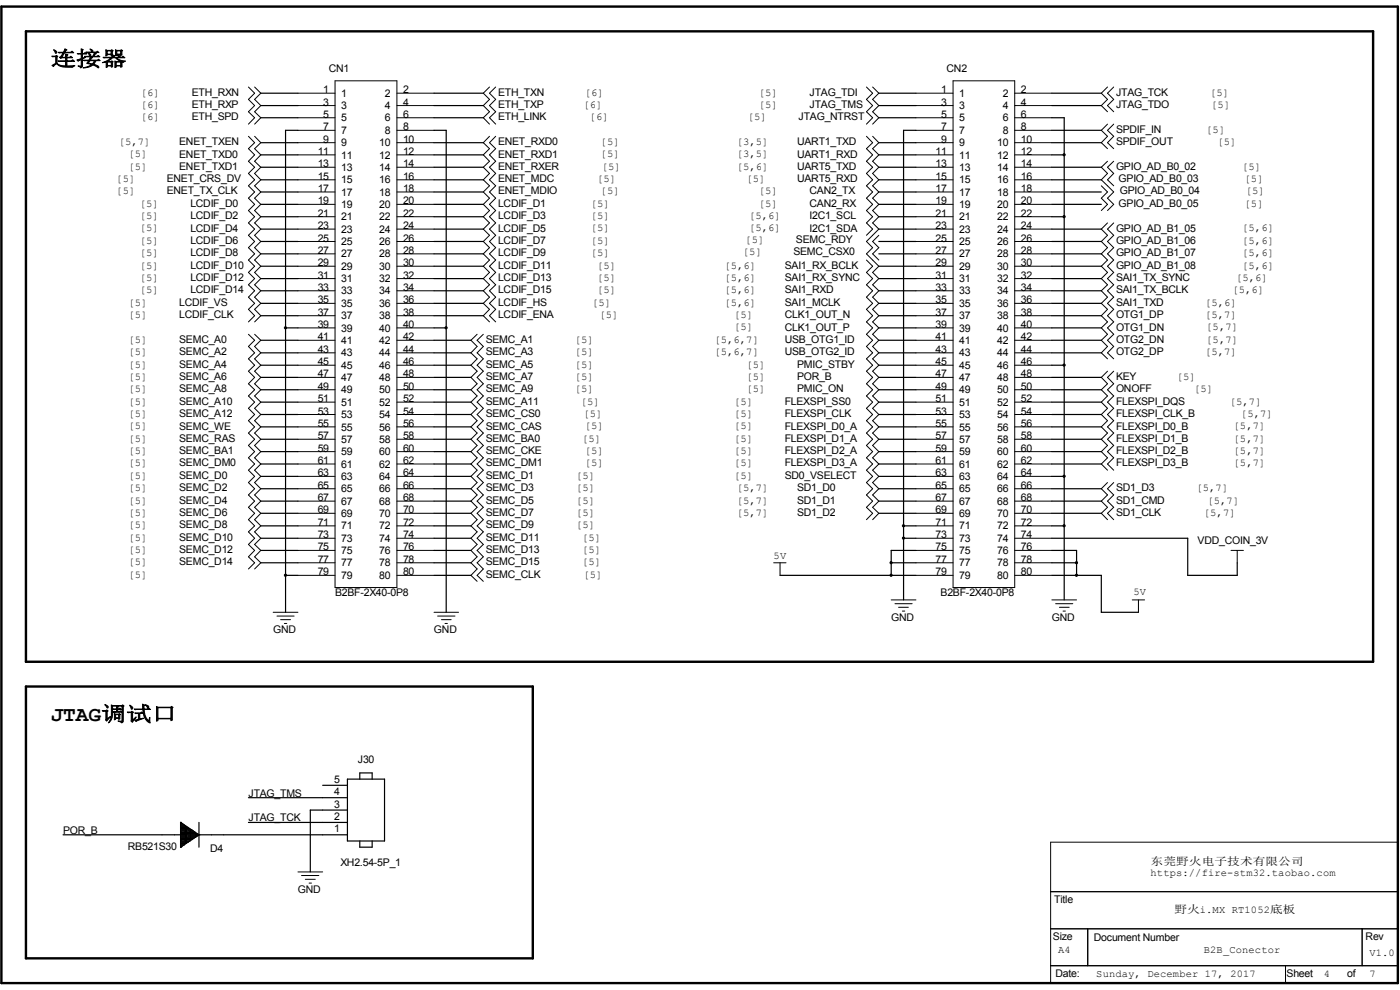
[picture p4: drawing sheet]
<svg xmlns="http://www.w3.org/2000/svg" width="297mm" height="210mm" viewBox="0 0 297 210" stroke-linecap="round" stroke-linejoin="round" font-family="sans-serif">
<path d="M.3 1.4h296.2v207.1h-296.2zM5.5 6.6h285.8v133.8h-285.8zM5.5 145.6h107.5v57.7h-107.5z" fill="none" stroke="#000" stroke-width=".51"/>
<g fill="none" stroke="#000" stroke-width=".21">
<path d="M52.7 18.5l1.3 1.3-1.3 1.3 1.3 1.3-1.3 1.3 1.3 1.3-1.3 1.3M54 18.5l1.3 1.3-1.3 1.3 1.3 1.3-1.3 1.3 1.3 1.3-1.3 1.3M63.2 19.8h7.9M71.1 17.1h13.1v107.5h-13.1zM84.2 19.8h7.9M103.8 18.5l-1.3 1.3 1.3 1.3-1.3 1.3 1.3 1.3-1.3 1.3 1.3 1.3M105.2 18.5l-1.4 1.3 1.4 1.3-1.4 1.3 1.4 1.3-1.4 1.3 1.4 1.3M183.8 18.5l1.3 1.3-1.3 1.3 1.3 1.3-1.3 1.3 1.3 1.3-1.3 1.3M185.1 18.5l1.3 1.3-1.3 1.3 1.3 1.3-1.3 1.3 1.3 1.3-1.3 1.3M194.3 19.8h7.9M202.2 17.1h13.1v107.5h-13.1zM215.3 19.8h7.8"/>
<path d="M234.9 18.5l-1.3 1.3 1.3 1.3-1.3 1.3 1.3 1.3M236.3 18.5l-1.4 1.3 1.4 1.3-1.4 1.3 1.4 1.3M52.7 28.9l1.3 1.4-1.3 1.2 1.3 1.4-1.3 1.3 1.3 1.3-1.3 1.3 1.3 1.3-1.3 1.3 1.3 1.3-1.3 1.3 1.3 1.3-1.3 1.4 1.3 1.3-1.3 1.3 1.3 1.3-1.3 1.3 1.3 1.3-1.3 1.3 1.3 1.3-1.3 1.4 1.3 1.3-1.3 1.3 1.3 1.3-1.3 1.3 1.3 1.3-1.3 1.3 1.3 1.3-1.3 1.3 1.3 1.4-1.3 1.3M54 28.9l1.3 1.4-1.3 1.2 1.3 1.4-1.3 1.3 1.3 1.3-1.3 1.3 1.3 1.3-1.3 1.3 1.3 1.3-1.3 1.3 1.3 1.3-1.3 1.4 1.3 1.3-1.3 1.3 1.3 1.3-1.3 1.3 1.3 1.3-1.3 1.3 1.3 1.3-1.3 1.4 1.3 1.3-1.3 1.3 1.3 1.3-1.3 1.3 1.3 1.3-1.3 1.3 1.3 1.3-1.3 1.3 1.3 1.4-1.3 1.3M63.2 22.4h7.9M63.2 25h7.9M63.2 27.6h7.9M63.2 30.3h7.9M63.2 32.9h7.9M63.2 35.5h7.9M63.2 38.1h7.9M84.2 22.4h7.9"/>
<path d="M84.2 25h7.9M84.2 27.6h7.9M84.2 30.3h7.9M84.2 32.9h7.9M84.2 35.5h7.9M84.2 38.1h7.9M103.8 28.9l-1.3 1.4 1.3 1.2-1.3 1.4 1.3 1.3-1.3 1.3 1.3 1.3-1.3 1.3 1.3 1.3-1.3 1.3 1.3 1.3-1.3 1.3 1.3 1.4-1.3 1.3 1.3 1.3-1.3 1.3 1.3 1.3-1.3 1.3 1.3 1.3-1.3 1.3 1.3 1.4-1.3 1.3 1.3 1.3-1.3 1.3 1.3 1.3-1.3 1.3 1.3 1.3-1.3 1.3 1.3 1.3-1.3 1.4 1.3 1.3M105.2 28.9l-1.4 1.4 1.4 1.2-1.4 1.4 1.4 1.3-1.4 1.3 1.4 1.3-1.4 1.3 1.4 1.3-1.4 1.3 1.4 1.3-1.4 1.3 1.4 1.4-1.4 1.3 1.4 1.3-1.4 1.3 1.4 1.3-1.4 1.3 1.4 1.3-1.4 1.3 1.4 1.4-1.4 1.3 1.4 1.3-1.4 1.3 1.4 1.3-1.4 1.3 1.4 1.3-1.4 1.3 1.4 1.3-1.4 1.4 1.4 1.3M183.8 28.9l1.3 1.4-1.3 1.2 1.3 1.4-1.3 1.3 1.3 1.3-1.3 1.3 1.3 1.3-1.3 1.3 1.3 1.3-1.3 1.3 1.3 1.3-1.3 1.4 1.3 1.3-1.3 1.3 1.3 1.3-1.3 1.3M185.1 28.9l1.3 1.4-1.3 1.2 1.3 1.4-1.3 1.3 1.3 1.3-1.3 1.3 1.3 1.3-1.3 1.3 1.3 1.3-1.3 1.3 1.3 1.3-1.3 1.4 1.3 1.3-1.3 1.3 1.3 1.3-2.6 2.6 1.3 1.3-1.3 1.3 2.6 2.7-1.3 1.3 1.3 1.3-1.3 1.3 1.3 1.3-1.3 1.3 1.3 1.3-1.3 1.3 1.3 1.4-1.3 1.3 1.3 1.3-1.3 1.3 1.3 1.3-1.3 1.3 1.3 1.3-1.3 1.3 1.3 1.4-1.3 1.2 1.3 1.4-1.3 1.3 1.3 1.3-1.3 1.3 1.3 1.3-1.3 1.3 1.3 1.3-1.3 1.3 1.3 1.4-1.3 1.3 1.3 1.3-1.3 1.3 1.3 1.3-1.3 1.3 1.3 1.3-1.3 1.3 1.3 1.3-1.3 1.4 1.3 1.3-1.3 1.3 1.3 1.3-1.3 1.3 1.3 1.3-1.3 1.3M194.3 22.4h7.9M194.3 25h7.9"/>
<path d="M194.3 27.6h7.9M194.3 30.3h7.9M194.3 32.9h7.9M194.3 35.5h7.9M194.3 38.1h7.9M215.3 22.4h7.8M215.3 25h7.8M215.3 27.6h7.8M215.3 30.3h7.8M215.3 32.9h7.8M215.3 35.5h7.8M215.3 38.1h7.8"/>
<path d="M233.6 39.4l1.3 1.3-1.3 1.3 1.3 1.3-1.3 1.4M234.9 34.2l-1.3 1.3 1.3 1.3-1.3 1.3 2.7 2.6-1.4 1.3 1.4 1.3-1.4 1.4M234.9 26.3l-1.3 1.3 1.3 1.3-1.3 1.4 1.3 1.2M236.3 26.3l-1.4 1.3 1.4 1.3-1.4 1.4 1.4 1.2M236.3 34.2l-1.4 1.3 1.4 1.3-1.4 1.3 1.4 1.3M63.2 40.7h7.9M63.2 43.3h7.9M63.2 46h7.9M63.2 48.6h7.9M63.2 51.2h7.9M63.2 53.8h7.9M63.2 56.5h7.9"/>
<path d="M63.2 59.1h7.9M84.2 40.7h7.9M84.2 43.3h7.9M84.2 46h7.9M84.2 48.6h7.9M84.2 51.2h7.9M84.2 53.8h7.9M84.2 56.5h7.9M84.2 59.1h7.9M183.8 55.2l1.3 1.3-1.3 1.3 1.3 1.3-1.3 1.3 1.3 1.3-1.3 1.3 1.3 1.3-1.3 1.3 1.3 1.4-1.3 1.3 1.3 1.3-1.3 1.3 1.3 1.3-1.3 1.3 1.3 1.3-1.3 1.3 1.3 1.4-1.3 1.2 1.3 1.4-1.3 1.3 1.3 1.3-1.3 1.3 1.3 1.3-1.3 1.3 1.3 1.3-1.3 1.3 1.3 1.4-1.3 1.3 1.3 1.3-1.3 1.3 1.3 1.3-1.3 1.3 1.3 1.3-1.3 1.3 1.3 1.3-1.3 1.4 1.3 1.3-1.3 1.3 1.3 1.3-1.3 1.3 1.3 1.3-1.3 1.3M186.4 49.9l-1.3 1.3 1.3 1.3-1.3 1.3 1.3 1.4M194.3 40.7h7.9"/>
<path d="M194.3 43.3h7.9M194.3 46h7.9M194.3 48.6h7.9M194.3 51.2h7.9M194.3 53.8h7.9M194.3 56.5h7.9M194.3 59.1h7.9M215.3 40.7h7.8M215.3 43.3h7.8M215.3 46h7.8M215.3 48.6h7.8M215.3 51.2h7.8"/>
<path d="M215.3 53.8h7.8M215.3 56.5h7.8M215.3 59.1h7.8M234.9 47.3l-1.3 1.3 1.3 1.3-1.3 1.3 1.3 1.3-1.3 1.3 1.3 1.4-1.3 1.3 1.3 1.3-1.3 1.3 1.3 1.3-1.3 1.3 1.3 1.3-1.3 1.3 1.3 1.3-1.3 1.4 1.3 1.3-1.3 1.3 1.3 1.3-1.3 1.3 1.3 1.3-1.3 1.3 1.3 1.3M236.3 47.3l-1.4 1.3 1.4 1.3-1.4 1.3 1.4 1.3-1.4 1.3 1.4 1.4-1.4 1.3 1.4 1.3-1.4 1.3 1.4 1.3-1.4 1.3 1.4 1.3-1.4 1.3 1.4 1.3-1.4 1.4 1.4 1.3-1.4 1.3 1.4 1.3-1.4 1.3 1.4 1.3-1.4 1.3 1.4 1.3M52.7 70.9l1.3 1.3-1.3 1.3 1.3 1.3-1.3 1.3 1.3 1.4-1.3 1.2 1.3 1.4-1.3 1.3 1.3 1.3-1.3 1.3 1.3 1.3-1.3 1.3 1.3 1.3-1.3 1.3 1.3 1.4-1.3 1.3 1.3 1.3-1.3 1.3 1.3 1.3-1.3 1.3 1.3 1.3-1.3 1.3 1.3 1.3-1.3 1.4 1.3 1.3-1.3 1.3 1.3 1.3-1.3 1.3 1.3 1.3-1.3 1.3 1.3 1.3-1.3 1.3 1.3 1.4-1.3 1.3 1.3 1.3-1.3 1.3 1.3 1.3-1.3 1.3M54 70.9l1.3 1.3-1.3 1.3 1.3 1.3-1.3 1.3 1.3 1.4-1.3 1.2 1.3 1.4-1.3 1.3 1.3 1.3-1.3 1.3 1.3 1.3-1.3 1.3 1.3 1.3-1.3 1.3 1.3 1.4-1.3 1.3 1.3 1.3-1.3 1.3 1.3 1.3-1.3 1.3 1.3 1.3-1.3 1.3 1.3 1.3-1.3 1.4 1.3 1.3-1.3 1.3 1.3 1.3-1.3 1.3 1.3 1.3-1.3 1.3 1.3 1.3-1.3 1.3 1.3 1.4-1.3 1.3 1.3 1.3-1.3 1.3 1.3 1.3-1.3 1.3M63.2 61.7h7.9M63.2 64.3h7.9M63.2 67h7.9M63.2 69.6h7.9M63.2 72.2h7.9"/>
<path d="M63.2 74.8h7.9M63.2 77.5h7.9M84.2 61.7h7.9M84.2 64.3h7.9M84.2 67h7.9M84.2 69.6h7.9M84.2 72.2h7.9M84.2 74.8h7.9M84.2 77.5h7.9M101.2 70.9l-1.3 1.3 1.3 1.3-1.3 1.3 1.3 1.3-1.3 1.4 1.3 1.2-1.3 1.4 1.3 1.3-1.3 1.3 1.3 1.3-1.3 1.3 1.3 1.3-1.3 1.3 1.3 1.3-1.3 1.4 1.3 1.3-1.3 1.3 1.3 1.3-1.3 1.3 1.3 1.3-1.3 1.3 1.3 1.3-1.3 1.3 1.3 1.4-1.3 1.3 1.3 1.3-1.3 1.3 1.3 1.3-1.3 1.3 1.3 1.3-1.3 1.3 1.3 1.3-1.3 1.4 1.3 1.3-1.3 1.3 1.3 1.3-1.3 1.3 1.3 1.3-1.3 1.3 1.3 1.3M102.5 70.9l-1.3 1.3 1.3 1.3-1.3 1.3 1.3 1.3-1.3 1.4 1.3 1.2-1.3 1.4 1.3 1.3-1.3 1.3 1.3 1.3-1.3 1.3 1.3 1.3-1.3 1.3 1.3 1.3-1.3 1.4 1.3 1.3-1.3 1.3 1.3 1.3-1.3 1.3 1.3 1.3-1.3 1.3 1.3 1.3-1.3 1.3 1.3 1.4-1.3 1.3 1.3 1.3-1.3 1.3 1.3 1.3-1.3 1.3 1.3 1.3-1.3 1.3 1.3 1.3-1.3 1.4 1.3 1.3-1.3 1.3 1.3 1.3-1.3 1.3 1.3 1.3-1.3 1.3 1.3 1.3M194.3 61.7h7.9"/>
<path d="M194.3 64.3h7.9M194.3 67h7.9M194.3 69.6h7.9M194.3 72.2h7.9M194.3 74.8h7.9M194.3 77.5h7.9M215.3 61.7h7.8M215.3 64.3h7.8M215.3 67h7.8M215.3 69.6h7.8M215.3 72.2h7.8M215.3 74.8h7.8"/>
<path d="M215.3 77.5h7.8M234.9 78.7l-1.3 1.4 1.3 1.3-1.3 1.3 1.3 1.3-1.3 1.3 1.3 1.3-1.3 1.3 1.3 1.3-1.3 1.4 1.3 1.3-1.3 1.3 1.3 1.3-1.3 1.3 1.3 1.3-1.3 1.3 1.3 1.3M236.3 78.7l-1.4 1.4 1.4 1.3-1.4 1.3 1.4 1.3-1.4 1.3 1.4 1.3-1.4 1.3 1.4 1.3-1.4 1.4 1.4 1.3-1.4 1.3 1.4 1.3-1.4 1.3 1.4 1.3-1.4 1.3 1.4 1.3M63.2 80.1h7.9M63.2 82.7h7.9M63.2 85.3h7.9M63.2 87.9h7.9M63.2 90.6h7.9M63.2 93.2h7.9M63.2 95.8h7.9M63.2 98.4h7.9M84.2 80.1h7.9"/>
<path d="M84.2 82.7h7.9M84.2 85.3h7.9M84.2 87.9h7.9M84.2 90.6h7.9M84.2 93.2h7.9M84.2 95.8h7.9M84.2 98.4h7.9M194.3 80.1h7.9M194.3 82.7h7.9M194.3 85.3h7.9M194.3 87.9h7.9M194.3 90.6h7.9"/>
<path d="M194.3 93.2h7.9M194.3 95.8h7.9M194.3 98.4h7.9M215.3 80.1h7.8M215.3 82.7h7.8M215.3 85.3h7.8M215.3 87.9h7.8M215.3 90.6h7.8M215.3 93.2h7.8M215.3 95.8h7.8M215.3 98.4h7.8M63.2 101h7.9"/>
<path d="M63.2 103.7h7.9M63.2 106.3h7.9M63.2 108.9h7.9M63.2 111.5h7.9M63.2 114.2h7.9M63.2 116.8h7.9M63.2 119.4h7.9M84.2 101h7.9M84.2 103.7h7.9M84.2 106.3h7.9M84.2 108.9h7.9M84.2 111.5h7.9"/>
<path d="M84.2 114.2h7.9M84.2 116.8h7.9M84.2 119.4h7.9M164.1 119.4h2.7M165.5 119.4v2.6M194.3 101h7.9M194.3 103.7h7.9M194.3 106.3h7.9M194.3 108.9h7.9M194.3 111.5h7.9M194.3 114.2h7.9M194.3 116.8h7.9"/>
<path d="M194.3 119.4h7.9M215.3 101h7.8M215.3 103.7h7.8M215.3 106.3h7.8M215.3 108.9h7.8M215.3 111.5h7.8M215.3 114.2h7.8M215.3 116.8h7.8M215.3 119.4h7.8M234.9 102.4l-1.3 1.3 1.3 1.3-1.3 1.3 1.3 1.3-1.3 1.3 1.3 1.3M236.3 102.4l-1.4 1.3 1.4 1.3-1.4 1.3 1.4 1.3-1.4 1.3 1.4 1.3M261.2 116.8h2.6"/>
<path d="M262.5 116.8v2.6M58 129.9h5.2M58.8 130.7h3.6M59.5 131.4h2.1M60.3 132.2h.5M63.2 122h7.9M84.2 122h7.9M92.1 129.9h5.2M92.8 130.7h3.7M93.6 131.4h2.1M94.4 132.2h.5M189.1 127.3h5.2"/>
<path d="M189.9 128.1h3.6M190.6 128.8h2.1M191.4 129.6h.5M194.3 122h7.9M215.3 122h7.8M223.1 127.3h5.3M223.9 128.1h3.7M224.7 128.8h2.1M225.5 129.6h.5M240.2 127.3h2.6M241.5 127.3v2.6M222.9 178.6h73.6v29.9h-73.6z"/>
<path d="M63.2 185h5.3M64 185.7h3.6M64.8 186.5h2.1M65.6 187.3h.5M222.9 189.1h73.6M222.9 197h73.6M230.8 197v7.9M289 197v7.9M222.9 204.9h73.6M272.7 204.9v3.6"/>
</g>
<g fill="none" stroke="#000" stroke-width=".25">
<path d="M55.3 19.8h7.9M92.1 19.8h10.4M186.4 19.8h7.9M223.1 19.8h10.5M55.3 30.3h7.9M55.3 25h7.9M55.3 22.4h7.9M55.3 32.9h7.9M55.3 35.5h7.9M55.3 38.1h7.9M63.2 27.6h-2.6v102.3M92.1 27.6h2.6v102.3"/>
<path d="M92.1 30.3h10.4M92.1 25h10.4M92.1 22.4h10.4M92.1 32.9h10.4M92.1 35.5h10.4M92.1 38.1h10.4M186.4 30.3h7.9M186.4 25h7.9M186.4 22.4h7.9M186.4 32.9h7.9M186.4 35.5h7.9M186.4 38.1h7.9"/>
<path d="M194.3 27.6h-2.6v99.7M223.1 27.6h10.5M223.1 30.3h10.5M223.1 25h2.7v102.3M223.1 22.4h10.5M223.1 32.9h2.7M223.1 35.5h10.5M223.1 38.1h10.5M55.3 53.8h7.9M55.3 59.1h7.9M55.3 40.7h7.9M55.3 56.5h7.9"/>
<path d="M55.3 46h7.9M55.3 43.3h7.9M55.3 48.6h7.9M55.3 51.2h7.9M92.1 53.8h10.4M92.1 59.1h10.4M92.1 40.7h10.4M92.1 56.5h10.4M92.1 46h10.4M92.1 43.3h10.4M92.1 48.6h10.4M92.1 51.2h10.4"/>
<path d="M186.4 53.8h7.9M186.4 59.1h7.9M186.4 40.7h7.9M186.4 56.5h7.9M186.4 46h7.9M186.4 43.3h7.9M186.4 48.6h7.9M186.4 51.2h7.9M223.1 53.8h10.5M223.1 59.1h10.5M223.1 40.7h10.5M223.1 56.5h10.5"/>
<path d="M223.1 46h2.7M223.1 43.3h10.5M223.1 48.6h10.5M223.1 51.2h10.5M55.3 74.8h7.9M55.3 67h7.9M55.3 64.3h7.9M55.3 61.7h7.9M55.3 77.5h7.9M55.3 72.2h7.9M60.6 69.6h2.6M92.1 74.8h7.8"/>
<path d="M92.1 67h10.4M92.1 64.3h10.4M92.1 61.7h10.4M92.1 77.5h7.8M92.1 69.6h2.6M92.1 72.2h7.8M186.4 74.8h7.9M186.4 67h7.9M186.4 64.3h7.9M186.4 61.7h7.9M186.4 77.5h7.9M186.4 69.6h7.9"/>
<path d="M186.4 72.2h7.9M223.1 74.8h10.5M223.1 67h10.5M223.1 64.3h10.5M223.1 61.7h10.5M223.1 77.5h2.7M223.1 69.6h10.5M223.1 72.2h10.5M55.3 93.2h7.9M55.3 90.6h7.9M55.3 87.9h7.9M55.3 85.3h7.9"/>
<path d="M55.3 82.7h7.9M55.3 80.1h7.9M55.3 95.8h7.9M55.3 98.4h7.9M92.1 93.2h7.8M92.1 90.6h7.8M92.1 87.9h7.8M92.1 85.3h7.8M92.1 82.7h7.8M92.1 80.1h7.8M92.1 95.8h7.8M92.1 98.4h7.8"/>
<path d="M186.4 93.2h7.9M186.4 90.6h7.9M186.4 87.9h7.9M186.4 85.3h7.9M186.4 82.7h7.9M186.4 80.1h7.9M186.4 95.8h7.9M186.4 98.4h7.9M223.1 93.2h10.5M223.1 90.6h10.5M223.1 87.9h10.5M223.1 85.3h10.5"/>
<path d="M223.1 82.7h10.5M223.1 80.1h10.5M223.1 95.8h10.5M223.1 98.4h10.5M55.3 103.7h7.9M55.3 101h7.9M55.3 114.2h7.9M55.3 119.4h7.9M55.3 106.3h7.9M55.3 108.9h7.9M55.3 111.5h7.9M55.3 116.8h7.9"/>
<path d="M92.1 103.7h7.8M92.1 101h7.8M92.1 114.2h7.8M92.1 119.4h7.8M92.1 106.3h7.8M92.1 108.9h7.8M92.1 111.5h7.8M92.1 116.8h7.8M186.4 103.7h7.9M186.4 101h7.9M186.4 106.3h7.9M186.4 108.9h7.9"/>
<path d="M189.1 119.4h5.2M191.7 114.2h2.6M191.7 111.5h2.6M194.3 116.8h-5.2v5.2M223.1 103.7h10.5M223.1 101h2.7M223.1 114.2h28.9v7.8h10.5v-2.6M223.1 119.4h5.3M223.1 106.3h10.5M223.1 108.9h10.5M223.1 111.5h2.7M223.1 116.8h5.3v5.2"/>
<path d="M60.6 122h2.6M92.1 122h7.8M165.5 122h28.8M223.1 122h10.5v7.9h7.9M13.4 177.1h60.3M38.3 179.7h.1M38.3 174.5h.1M38.3 178.4h2M38.3 174.5v5.2M38.3 174.5l3.9 2.6M38.3 179.5h.4M38.3 179.2h.9"/>
<path d="M38.3 178.9h1.2M38.3 178.6h1.6M38.3 178.1h2.4M38.3 177.8h2.8M38.3 177.6h3.3M38.3 177.3h3.6M38.3 176.8h3.5M38.3 176.6h3.1v1M38.3 176.3h2.7M38.3 176h2.4v2.1M38.3 175.8h1.9M38.3 175.5h1.6v3.1"/>
<path d="M38.3 175.3h1.2M38.3 175h.8v4.2M38.3 174.7h.4M38.6 174.7v4.8M38.8 174.8v4.5M39.3 175.2v3.8M39.6 175.3v3.5M40.1 175.7v2.7M40.4 175.9v2.4M40.9 176.2v1.7M41.2 176.4v1.4M41.7 176.8v.6"/>
<path d="M42 176.9v.3M42.2 177.1h.1M42.2 177.1l-3.9 2.6M42.2 174.5v5.2M52.7 174.5h21M52.7 169.2h21M68.5 166.6h5.2M73.7 165.3h7.9v13.1h-7.9zM73.7 171.8h-7.9v13.2M76.3 165.3v-1.3h2.7v1.3M76.3 178.4v1.3h2.7v-1.3"/>
</g>
<g fill="#000" stroke="#000" stroke-width=".21">
<circle cx="225.7" cy="32.8" r=".23"/>
<circle cx="225.7" cy="46" r=".23"/>
<circle cx="60.6" cy="69.5" r=".23"/>
<circle cx="94.6" cy="69.5" r=".23"/>
<circle cx="225.7" cy="77.4" r=".23"/>
<circle cx="189" cy="119.4" r=".23"/>
<circle cx="191.7" cy="111.5" r=".23"/>
<circle cx="191.7" cy="114.2" r=".23"/>
<circle cx="225.7" cy="101" r=".23"/>
<circle cx="225.7" cy="111.5" r=".23"/>
<circle cx="228.4" cy="119.4" r=".23"/>
<circle cx="60.6" cy="122" r=".23"/>
<circle cx="189" cy="122" r=".23"/>
<circle cx="228.4" cy="122" r=".23"/>
</g>
<text font-size="4.5" x="10.8" y="152.9">JTAG调试口</text>
<text font-size="4.4" x="10.8" y="14">连接器</text>
<g font-size="2.3">
<text x="244.1" y="183.4">东莞野火电子技术有限公司</text>
<text x="249.1" y="193.6">野火i.MX RT1052底板</text>
</g>
<g font-size="2.2">
<text x="69.8" y="15.3">CN1</text>
<text x="200.8" y="15.3">CN2</text>
<text x="29.9" y="20.3">[6]</text>
<text x="29.9" y="22.9">[6]</text>
<text x="40.7" y="20.3">ETH_RXN</text>
<text x="40.7" y="22.9">ETH_RXP</text>
<text x="68.6" y="19.8">1</text>
<text x="68.6" y="22.4">3</text>
<text x="72.4" y="20.5">1</text>
<text x="72.4" y="23.2">3</text>
<text x="81.7" y="20.5">2</text>
<text x="81.7" y="23.2">4</text>
<text x="85.5" y="19.8">2</text>
<text x="85.5" y="22.4">4</text>
<text x="105.7" y="20.3">ETH_TXN</text>
<text x="105.7" y="22.9">ETH_TXP</text>
<text x="123.8" y="22.9">[6]</text>
<text x="124" y="20.3">[6]</text>
<text x="161" y="20.3">[5]</text>
<text x="161" y="22.9">[5]</text>
<text x="171.7" y="20.3">JTAG_TDI</text>
<text x="171.7" y="22.9">JTAG_TMS</text>
<text x="199.6" y="19.8">1</text>
<text x="199.6" y="22.4">3</text>
<text x="203.5" y="20.5">1</text>
<text x="203.5" y="23.2">3</text>
<text x="212.8" y="20.5">2</text>
<text x="212.8" y="23.2">4</text>
<text x="216.6" y="19.8">2</text>
<text x="216.6" y="22.4">4</text>
<text x="236.8" y="20.3">JTAG_TCK</text>
<text x="236.8" y="22.9">JTAG_TDO</text>
<text x="256.7" y="20.3">[5]</text>
<text x="257" y="22.9">[5]</text>
<text x="29.9" y="25.5">[6]</text>
<text x="40.7" y="25.5">ETH_SPD</text>
<text x="68.6" y="25">5</text>
<text x="68.6" y="27.7">7</text>
<text x="72.4" y="25.7">5</text>
<text x="72.4" y="28.4">7</text>
<text x="81.7" y="25.7">6</text>
<text x="81.7" y="28.4">8</text>
<text x="85.5" y="25">6</text>
<text x="85.5" y="27.7">8</text>
<text x="105.7" y="25.5">ETH_LINK</text>
<text x="125.1" y="25.5">[6]</text>
<text x="158.6" y="25.5">[5]</text>
<text x="169.4" y="25.5">JTAG_NTRST</text>
<text x="199.6" y="25">5</text>
<text x="199.6" y="27.7">7</text>
<text x="203.5" y="25.7">5</text>
<text x="203.5" y="28.4">7</text>
<text x="212.8" y="25.7">6</text>
<text x="212.8" y="28.4">8</text>
<text x="216.6" y="25">6</text>
<text x="216.6" y="27.7">8</text>
<text x="236.8" y="28.2">SPDIF_IN</text>
<text x="255.9" y="28.1">[5]</text>
<text x="25.2" y="30.8">[5,7]</text>
<text x="27.3" y="33.4">[5]</text>
<text x="38" y="33.4">ENET_TXD0</text>
<text x="38" y="30.8">ENET_TXEN</text>
<text x="67.4" y="32.9">11</text>
<text x="67.4" y="35.5">13</text>
<text x="68.6" y="30.3">9</text>
<text x="72.4" y="31">9</text>
<text x="72.4" y="33.6">11</text>
<text x="80.5" y="31">10</text>
<text x="80.5" y="33.6">12</text>
<text x="85.5" y="30.3">10</text>
<text x="85.5" y="32.9">12</text>
<text x="85.5" y="35.5">14</text>
<text x="105.7" y="30.8">ENET_RXD0</text>
<text x="105.7" y="33.4">ENET_RXD1</text>
<text x="127.4" y="30.8">[5]</text>
<text x="127.4" y="33.4">[5]</text>
<text x="156.3" y="30.8">[3,5]</text>
<text x="156.3" y="33.4">[3,5]</text>
<text x="169.1" y="30.8">UART1_TXD</text>
<text x="169.1" y="33.4">UART1_RXD</text>
<text x="198.4" y="32.9">11</text>
<text x="198.4" y="35.5">13</text>
<text x="199.6" y="30.3">9</text>
<text x="203.5" y="31">9</text>
<text x="203.5" y="33.6">11</text>
<text x="211.6" y="31">10</text>
<text x="211.6" y="33.6">12</text>
<text x="216.6" y="30.3">10</text>
<text x="216.6" y="32.9">12</text>
<text x="216.6" y="35.5">14</text>
<text x="236.8" y="30.8">SPDIF_OUT</text>
<text x="258.3" y="30.8">[5]</text>
<text x="24.7" y="38.6">[5]</text>
<text x="24.7" y="41.2">[5]</text>
<text x="27.3" y="36">[5]</text>
<text x="35.4" y="38.7">ENET_CRS_DV</text>
<text x="35.4" y="41.2">ENET_TX_CLK</text>
<text x="38" y="36">ENET_TXD1</text>
<text x="67.4" y="38.2">15</text>
<text x="67.4" y="40.7">17</text>
<text x="72.4" y="36.2">13</text>
<text x="72.4" y="38.9">15</text>
<text x="72.4" y="41.5">17</text>
<text x="80.5" y="36.2">14</text>
<text x="80.5" y="38.9">16</text>
<text x="80.5" y="41.5">18</text>
<text x="85.5" y="38.2">16</text>
<text x="85.5" y="40.7">18</text>
<text x="105.7" y="36">ENET_RXER</text>
<text x="105.7" y="38.7">ENET_MDC</text>
<text x="105.7" y="41.2">ENET_MDIO</text>
<text x="126.7" y="38.6">[5]</text>
<text x="127.4" y="41.2">[5]</text>
<text x="127.7" y="36">[5]</text>
<text x="156.3" y="36">[5,6]</text>
<text x="158.4" y="38.6">[5]</text>
<text x="161" y="41.2">[5]</text>
<text x="169.1" y="36">UART5_TXD</text>
<text x="169.1" y="38.7">UART5_RXD</text>
<text x="171.7" y="41.2">CAN2_TX</text>
<text x="198.4" y="38.2">15</text>
<text x="198.4" y="40.7">17</text>
<text x="203.5" y="36.2">13</text>
<text x="203.5" y="38.9">15</text>
<text x="203.5" y="41.5">17</text>
<text x="211.6" y="36.2">14</text>
<text x="211.6" y="38.9">16</text>
<text x="211.6" y="41.5">18</text>
<text x="216.6" y="38.2">16</text>
<text x="216.6" y="40.7">18</text>
<text x="236.8" y="36">GPIO_AD_B0_02</text>
<text x="237.3" y="38.7">GPIO_AD_B0_03</text>
<text x="237.6" y="41.2">GPIO_AD_B0_04</text>
<text x="263.5" y="36">[5]</text>
<text x="264" y="38.6">[5]</text>
<text x="264.3" y="41.2">[5]</text>
<text x="29.6" y="43.9">[5]</text>
<text x="29.6" y="46.5">[5]</text>
<text x="40.4" y="43.9">LCDIF_D0</text>
<text x="40.4" y="46.5">LCDIF_D2</text>
<text x="67.4" y="43.4">19</text>
<text x="67.4" y="46">21</text>
<text x="72.4" y="44.1">19</text>
<text x="72.4" y="46.7">21</text>
<text x="80.5" y="44.1">20</text>
<text x="80.5" y="46.7">22</text>
<text x="85.5" y="43.4">20</text>
<text x="85.5" y="46">22</text>
<text x="105.7" y="43.9">LCDIF_D1</text>
<text x="105.7" y="46.5">LCDIF_D3</text>
<text x="125.3" y="43.9">[5]</text>
<text x="125.3" y="46.5">[5]</text>
<text x="158.9" y="46.5">[5,6]</text>
<text x="161" y="43.9">[5]</text>
<text x="171.7" y="46.5">I2C1_SCL</text>
<text x="171.7" y="43.9">CAN2_RX</text>
<text x="198.4" y="43.4">19</text>
<text x="198.4" y="46">21</text>
<text x="203.5" y="44.1">19</text>
<text x="203.5" y="46.7">21</text>
<text x="211.6" y="44.1">20</text>
<text x="211.6" y="46.7">22</text>
<text x="216.6" y="43.4">20</text>
<text x="216.6" y="46">22</text>
<text x="237.3" y="43.9">GPIO_AD_B0_05</text>
<text x="264" y="43.9">[5]</text>
<text x="29.6" y="49.1">[5]</text>
<text x="29.6" y="51.7">[5]</text>
<text x="40.4" y="49.1">LCDIF_D4</text>
<text x="40.4" y="51.7">LCDIF_D6</text>
<text x="67.4" y="48.6">23</text>
<text x="67.4" y="51.2">25</text>
<text x="67.4" y="53.9">27</text>
<text x="72.4" y="49.4">23</text>
<text x="72.4" y="52">25</text>
<text x="80.5" y="49.4">24</text>
<text x="80.5" y="52">26</text>
<text x="85.5" y="48.6">24</text>
<text x="85.5" y="51.2">26</text>
<text x="85.5" y="53.9">28</text>
<text x="105.7" y="49.1">LCDIF_D5</text>
<text x="105.7" y="51.7">LCDIF_D7</text>
<text x="125.3" y="49.1">[5]</text>
<text x="125.3" y="51.7">[5]</text>
<text x="158.1" y="51.5">[5]</text>
<text x="158.9" y="49.1">[5,6]</text>
<text x="168.9" y="51.5">SEMC_RDY</text>
<text x="171.7" y="49.1">I2C1_SDA</text>
<text x="198.4" y="48.6">23</text>
<text x="198.4" y="51.2">25</text>
<text x="198.4" y="53.9">27</text>
<text x="203.5" y="49.4">23</text>
<text x="203.5" y="52">25</text>
<text x="211.6" y="49.4">24</text>
<text x="211.6" y="52">26</text>
<text x="216.6" y="48.6">24</text>
<text x="216.6" y="51.2">26</text>
<text x="216.6" y="53.9">28</text>
<text x="236.8" y="51.7">GPIO_AD_B1_06</text>
<text x="236.8" y="49.1">GPIO_AD_B1_05</text>
<text x="263.5" y="51.7">[5,6]</text>
<text x="263.5" y="49.1">[5,6]</text>
<text x="29.6" y="54.4">[5]</text>
<text x="29.6" y="57">[5]</text>
<text x="29.6" y="59.6">[5]</text>
<text x="40.4" y="54.4">LCDIF_D8</text>
<text x="40.4" y="57">LCDIF_D10</text>
<text x="40.4" y="59.6">LCDIF_D12</text>
<text x="67.4" y="56.5">29</text>
<text x="67.4" y="59.1">31</text>
<text x="72.4" y="54.6">27</text>
<text x="72.4" y="57.2">29</text>
<text x="72.4" y="59.9">31</text>
<text x="80.5" y="54.6">28</text>
<text x="80.5" y="57.2">30</text>
<text x="80.5" y="59.9">32</text>
<text x="85.5" y="56.5">30</text>
<text x="85.5" y="59.1">32</text>
<text x="105.7" y="54.4">LCDIF_D9</text>
<text x="105.7" y="57">LCDIF_D11</text>
<text x="105.7" y="59.6">LCDIF_D13</text>
<text x="125.3" y="54.4">[5]</text>
<text x="126.7" y="57">[5]</text>
<text x="126.7" y="59.6">[5]</text>
<text x="153.7" y="57">[5,6]</text>
<text x="153.7" y="59.6">[5,6]</text>
<text x="157.6" y="54.1">[5]</text>
<text x="166.5" y="57">SAI1_RX_BCLK</text>
<text x="166.5" y="59.6">SAI1_RX_SYNC</text>
<text x="168.3" y="54.1">SEMC_CSX0</text>
<text x="198.4" y="56.5">29</text>
<text x="198.4" y="59.1">31</text>
<text x="203.5" y="54.6">27</text>
<text x="203.5" y="57.2">29</text>
<text x="203.5" y="59.9">31</text>
<text x="211.6" y="54.6">28</text>
<text x="211.6" y="57.2">30</text>
<text x="211.6" y="59.9">32</text>
<text x="216.6" y="56.5">30</text>
<text x="216.6" y="59.1">32</text>
<text x="236.8" y="59.6">SAI1_TX_SYNC</text>
<text x="236.8" y="57">GPIO_AD_B1_08</text>
<text x="236.8" y="54.4">GPIO_AD_B1_07</text>
<text x="262.2" y="59.6">[5,6]</text>
<text x="263.5" y="57">[5,6]</text>
<text x="263.5" y="54.4">[5,6]</text>
<text x="27.3" y="64.9">[5]</text>
<text x="29.6" y="62.2">[5]</text>
<text x="38" y="64.9">LCDIF_VS</text>
<text x="40.4" y="62.2">LCDIF_D14</text>
<text x="67.4" y="61.7">33</text>
<text x="67.4" y="64.4">35</text>
<text x="72.4" y="62.4">33</text>
<text x="72.4" y="65.1">35</text>
<text x="80.5" y="62.4">34</text>
<text x="80.5" y="65.1">36</text>
<text x="85.5" y="61.7">34</text>
<text x="85.5" y="64.4">36</text>
<text x="105.7" y="64.9">LCDIF_HS</text>
<text x="105.7" y="62.2">LCDIF_D15</text>
<text x="125.6" y="64.9">[5]</text>
<text x="126.7" y="62.2">[5]</text>
<text x="153.7" y="62.2">[5,6]</text>
<text x="153.7" y="64.9">[5,6]</text>
<text x="166.5" y="62.2">SAI1_RXD</text>
<text x="166.5" y="64.9">SAI1_MCLK</text>
<text x="198.4" y="61.7">33</text>
<text x="198.4" y="64.4">35</text>
<text x="203.5" y="62.4">33</text>
<text x="203.5" y="65.1">35</text>
<text x="211.6" y="62.4">34</text>
<text x="211.6" y="65.1">36</text>
<text x="216.6" y="61.7">34</text>
<text x="216.6" y="64.4">36</text>
<text x="236.8" y="62.2">SAI1_TX_BCLK</text>
<text x="236.8" y="64.9">SAI1_TXD</text>
<text x="255.6" y="64.9">[5,6]</text>
<text x="261.4" y="62.2">[5,6]</text>
<text x="27.3" y="67.5">[5]</text>
<text x="38" y="67.5">LCDIF_CLK</text>
<text x="67.4" y="67">37</text>
<text x="67.4" y="69.6">39</text>
<text x="72.4" y="67.7">37</text>
<text x="72.4" y="70.3">39</text>
<text x="80.5" y="67.7">38</text>
<text x="80.5" y="70.3">40</text>
<text x="85.5" y="67">38</text>
<text x="85.5" y="69.6">40</text>
<text x="105.7" y="67.5">LCDIF_ENA</text>
<text x="127.2" y="67.5">[5]</text>
<text x="155.7" y="67.5">[5]</text>
<text x="155.7" y="70.1">[5]</text>
<text x="166.5" y="67.5">CLK1_OUT_N</text>
<text x="166.5" y="70.1">CLK1_OUT_P</text>
<text x="198.4" y="67">37</text>
<text x="198.4" y="69.6">39</text>
<text x="203.5" y="67.7">37</text>
<text x="203.5" y="70.3">39</text>
<text x="211.6" y="67.7">38</text>
<text x="211.6" y="70.3">40</text>
<text x="216.6" y="67">38</text>
<text x="216.6" y="69.6">40</text>
<text x="236.8" y="67.5">OTG1_DP</text>
<text x="236.8" y="70.1">OTG1_DN</text>
<text x="255.6" y="67.5">[5,7]</text>
<text x="255.9" y="70.1">[5,7]</text>
<text x="27.3" y="72.7">[5]</text>
<text x="27.3" y="75.4">[5]</text>
<text x="27.3" y="78">[5]</text>
<text x="38" y="72.7">SEMC_A0</text>
<text x="38" y="75.4">SEMC_A2</text>
<text x="38" y="78">SEMC_A4</text>
<text x="67.4" y="72.2">41</text>
<text x="67.4" y="74.9">43</text>
<text x="67.4" y="77.5">45</text>
<text x="72.4" y="72.9">41</text>
<text x="72.4" y="75.6">43</text>
<text x="80.5" y="72.9">42</text>
<text x="80.5" y="75.6">44</text>
<text x="85.5" y="72.2">42</text>
<text x="85.5" y="74.9">44</text>
<text x="85.5" y="77.5">46</text>
<text x="103" y="72.7">SEMC_A1</text>
<text x="103" y="75.4">SEMC_A3</text>
<text x="103" y="78">SEMC_A5</text>
<text x="121.9" y="72.7">[5]</text>
<text x="121.9" y="75.4">[5]</text>
<text x="121.9" y="78">[5]</text>
<text x="151.6" y="72.7">[5,6,7]</text>
<text x="151.6" y="75.4">[5,6,7]</text>
<text x="158.4" y="78">[5]</text>
<text x="166.5" y="72.7">USB_OTG1_ID</text>
<text x="166.5" y="75.4">USB_OTG2_ID</text>
<text x="169.1" y="78">PMIC_STBY</text>
<text x="198.4" y="72.2">41</text>
<text x="198.4" y="74.9">43</text>
<text x="198.4" y="77.5">45</text>
<text x="203.5" y="72.9">41</text>
<text x="203.5" y="75.6">43</text>
<text x="211.6" y="72.9">42</text>
<text x="211.6" y="75.6">44</text>
<text x="216.6" y="72.2">42</text>
<text x="216.6" y="74.9">44</text>
<text x="216.6" y="77.5">46</text>
<text x="236.8" y="72.7">OTG2_DN</text>
<text x="236.8" y="75.4">OTG2_DP</text>
<text x="255.6" y="75.4">[5,7]</text>
<text x="255.9" y="72.7">[5,7]</text>
<text x="27.3" y="80.6">[5]</text>
<text x="27.3" y="83.2">[5]</text>
<text x="38" y="80.6">SEMC_A6</text>
<text x="38" y="83.2">SEMC_A8</text>
<text x="67.4" y="80.1">47</text>
<text x="67.4" y="82.7">49</text>
<text x="72.4" y="78.2">45</text>
<text x="72.4" y="80.8">47</text>
<text x="72.4" y="83.4">49</text>
<text x="80.5" y="78.2">46</text>
<text x="80.5" y="80.8">48</text>
<text x="80.5" y="83.4">50</text>
<text x="85.5" y="80.1">48</text>
<text x="85.5" y="82.7">50</text>
<text x="103" y="83.2">SEMC_A9</text>
<text x="103" y="80.6">SEMC_A7</text>
<text x="121.9" y="83.2">[5]</text>
<text x="121.9" y="80.6">[5]</text>
<text x="158.4" y="80.6">[5]</text>
<text x="158.4" y="83.2">[5]</text>
<text x="169.1" y="80.6">POR_B</text>
<text x="169.1" y="83.2">PMIC_ON</text>
<text x="198.4" y="80.1">47</text>
<text x="198.4" y="82.7">49</text>
<text x="203.5" y="78.2">45</text>
<text x="203.5" y="80.8">47</text>
<text x="203.5" y="83.4">49</text>
<text x="211.6" y="78.2">46</text>
<text x="211.6" y="80.8">48</text>
<text x="211.6" y="83.4">50</text>
<text x="216.6" y="80.1">48</text>
<text x="216.6" y="82.7">50</text>
<text x="236.8" y="80.6">KEY</text>
<text x="236.8" y="83.2">ONOFF</text>
<text x="249.6" y="80.6">[5]</text>
<text x="253.3" y="83.2">[5]</text>
<text x="27.3" y="85.9">[5]</text>
<text x="27.3" y="88.4">[5]</text>
<text x="38" y="85.9">SEMC_A10</text>
<text x="38" y="88.4">SEMC_A12</text>
<text x="67.4" y="85.3">51</text>
<text x="67.4" y="87.9">53</text>
<text x="72.4" y="86.1">51</text>
<text x="72.4" y="88.7">53</text>
<text x="80.5" y="86.1">52</text>
<text x="80.5" y="88.7">54</text>
<text x="85.5" y="85.3">52</text>
<text x="85.5" y="87.9">54</text>
<text x="103" y="85.9">SEMC_A11</text>
<text x="103" y="88.4">SEMC_CS0</text>
<text x="123.2" y="85.9">[5]</text>
<text x="123.8" y="88.4">[5]</text>
<text x="155.7" y="85.9">[5]</text>
<text x="155.7" y="88.4">[5]</text>
<text x="166.5" y="85.9">FLEXSPI_SS0</text>
<text x="166.5" y="88.4">FLEXSPI_CLK</text>
<text x="198.4" y="85.3">51</text>
<text x="198.4" y="87.9">53</text>
<text x="203.5" y="86.1">51</text>
<text x="203.5" y="88.7">53</text>
<text x="211.6" y="86.1">52</text>
<text x="211.6" y="88.7">54</text>
<text x="216.6" y="85.3">52</text>
<text x="216.6" y="87.9">54</text>
<text x="236.8" y="85.9">FLEXSPI_DQS</text>
<text x="236.8" y="88.4">FLEXSPI_CLK_B</text>
<text x="260.9" y="85.9">[5,7]</text>
<text x="263.3" y="88.4">[5,7]</text>
<text x="27.3" y="93.7">[5]</text>
<text x="27.3" y="91.1">[5]</text>
<text x="38" y="93.7">SEMC_RAS</text>
<text x="38" y="91.1">SEMC_WE</text>
<text x="67.4" y="90.6">55</text>
<text x="67.4" y="93.2">57</text>
<text x="67.4" y="95.8">59</text>
<text x="72.4" y="91.3">55</text>
<text x="72.4" y="93.9">57</text>
<text x="80.5" y="91.3">56</text>
<text x="80.5" y="93.9">58</text>
<text x="85.5" y="90.6">56</text>
<text x="85.5" y="93.2">58</text>
<text x="85.5" y="95.8">60</text>
<text x="103" y="91.1">SEMC_CAS</text>
<text x="103" y="93.7">SEMC_BA0</text>
<text x="123.5" y="93.7">[5]</text>
<text x="124" y="91.1">[5]</text>
<text x="155.7" y="91.1">[5]</text>
<text x="155.7" y="93.7">[5]</text>
<text x="166.5" y="91.1">FLEXSPI_D0_A</text>
<text x="166.5" y="93.7">FLEXSPI_D1_A</text>
<text x="198.4" y="90.6">55</text>
<text x="198.4" y="93.2">57</text>
<text x="198.4" y="95.8">59</text>
<text x="203.5" y="91.3">55</text>
<text x="203.5" y="93.9">57</text>
<text x="211.6" y="91.3">56</text>
<text x="211.6" y="93.9">58</text>
<text x="216.6" y="90.6">56</text>
<text x="216.6" y="93.2">58</text>
<text x="216.6" y="95.8">60</text>
<text x="236.8" y="91.1">FLEXSPI_D0_B</text>
<text x="236.8" y="93.7">FLEXSPI_D1_B</text>
<text x="261.7" y="91.1">[5,7]</text>
<text x="261.7" y="93.7">[5,7]</text>
<text x="27.3" y="96.3">[5]</text>
<text x="27.3" y="98.9">[5]</text>
<text x="27.3" y="101.6">[5]</text>
<text x="38" y="96.3">SEMC_BA1</text>
<text x="38" y="98.9">SEMC_DM0</text>
<text x="38" y="101.6">SEMC_D0</text>
<text x="67.4" y="98.4">61</text>
<text x="67.4" y="101.1">63</text>
<text x="72.4" y="96.6">59</text>
<text x="72.4" y="99.2">61</text>
<text x="72.4" y="101.8">63</text>
<text x="80.5" y="96.6">60</text>
<text x="80.5" y="99.2">62</text>
<text x="80.5" y="101.8">64</text>
<text x="85.5" y="98.4">62</text>
<text x="85.5" y="101.1">64</text>
<text x="103" y="101.6">SEMC_D1</text>
<text x="103" y="98.9">SEMC_DM1</text>
<text x="103" y="96.3">SEMC_CKE</text>
<text x="122.2" y="101.6">[5]</text>
<text x="124" y="98.9">[5]</text>
<text x="124" y="96.3">[5]</text>
<text x="155.7" y="101.6">[5]</text>
<text x="155.7" y="96.3">[5]</text>
<text x="155.7" y="98.9">[5]</text>
<text x="166.5" y="101.6">SD0_VSELECT</text>
<text x="166.5" y="96.3">FLEXSPI_D2_A</text>
<text x="166.5" y="98.9">FLEXSPI_D3_A</text>
<text x="198.4" y="98.4">61</text>
<text x="198.4" y="101.1">63</text>
<text x="203.5" y="96.6">59</text>
<text x="203.5" y="99.2">61</text>
<text x="203.5" y="101.8">63</text>
<text x="211.6" y="96.6">60</text>
<text x="211.6" y="99.2">62</text>
<text x="211.6" y="101.8">64</text>
<text x="216.6" y="98.4">62</text>
<text x="216.6" y="101.1">64</text>
<text x="236.8" y="96.3">FLEXSPI_D2_B</text>
<text x="236.8" y="98.9">FLEXSPI_D3_B</text>
<text x="261.7" y="96.3">[5,7]</text>
<text x="261.7" y="98.9">[5,7]</text>
<text x="27.3" y="104.2">[5]</text>
<text x="27.3" y="106.8">[5]</text>
<text x="38" y="104.2">SEMC_D2</text>
<text x="38" y="106.8">SEMC_D4</text>
<text x="67.4" y="103.7">65</text>
<text x="67.4" y="106.3">67</text>
<text x="72.4" y="104.4">65</text>
<text x="72.4" y="107.1">67</text>
<text x="80.5" y="104.4">66</text>
<text x="80.5" y="107.1">68</text>
<text x="85.5" y="103.7">66</text>
<text x="85.5" y="106.3">68</text>
<text x="103" y="104.2">SEMC_D3</text>
<text x="103" y="106.8">SEMC_D5</text>
<text x="122.2" y="104.2">[5]</text>
<text x="122.2" y="106.8">[5]</text>
<text x="156.3" y="104.2">[5,7]</text>
<text x="156.3" y="106.8">[5,7]</text>
<text x="169.1" y="104.2">SD1_D0</text>
<text x="169.1" y="106.8">SD1_D1</text>
<text x="198.4" y="103.7">65</text>
<text x="198.4" y="106.3">67</text>
<text x="203.5" y="104.4">65</text>
<text x="203.5" y="107.1">67</text>
<text x="211.6" y="104.4">66</text>
<text x="211.6" y="107.1">68</text>
<text x="216.6" y="103.7">66</text>
<text x="216.6" y="106.3">68</text>
<text x="236.8" y="104.2">SD1_D3</text>
<text x="236.8" y="106.8">SD1_CMD</text>
<text x="253.8" y="104.2">[5,7]</text>
<text x="256.2" y="106.8">[5,7]</text>
<text x="27.3" y="109.4">[5]</text>
<text x="27.3" y="112.1">[5]</text>
<text x="38" y="109.4">SEMC_D6</text>
<text x="38" y="112.1">SEMC_D8</text>
<text x="67.4" y="108.9">69</text>
<text x="67.4" y="111.6">71</text>
<text x="72.4" y="109.6">69</text>
<text x="72.4" y="112.3">71</text>
<text x="80.5" y="109.6">70</text>
<text x="80.5" y="112.3">72</text>
<text x="85.5" y="108.9">70</text>
<text x="85.5" y="111.6">72</text>
<text x="103" y="109.4">SEMC_D7</text>
<text x="103" y="112.1">SEMC_D9</text>
<text x="122.2" y="109.4">[5]</text>
<text x="122.2" y="112.1">[5]</text>
<text x="156.3" y="109.4">[5,7]</text>
<text x="169.1" y="109.4">SD1_D2</text>
<text x="198.4" y="108.9">69</text>
<text x="198.4" y="111.6">71</text>
<text x="203.5" y="109.6">69</text>
<text x="203.5" y="112.3">71</text>
<text x="211.6" y="109.6">70</text>
<text x="211.6" y="112.3">72</text>
<text x="216.6" y="108.9">70</text>
<text x="216.6" y="111.6">72</text>
<text x="236.8" y="109.4">SD1_CLK</text>
<text x="255.4" y="109.4">[5,7]</text>
<text x="27.3" y="114.7">[5]</text>
<text x="27.3" y="117.3">[5]</text>
<text x="27.3" y="119.9">[5]</text>
<text x="38" y="114.7">SEMC_D10</text>
<text x="38" y="117.3">SEMC_D12</text>
<text x="38" y="119.9">SEMC_D14</text>
<text x="67.4" y="114.2">73</text>
<text x="67.4" y="116.8">75</text>
<text x="67.4" y="119.4">77</text>
<text x="72.4" y="114.9">73</text>
<text x="72.4" y="117.5">75</text>
<text x="80.5" y="114.9">74</text>
<text x="80.5" y="117.5">76</text>
<text x="85.5" y="114.2">74</text>
<text x="85.5" y="116.8">76</text>
<text x="85.5" y="119.4">78</text>
<text x="103" y="114.7">SEMC_D11</text>
<text x="103" y="117.3">SEMC_D13</text>
<text x="103" y="119.9">SEMC_D15</text>
<text x="123.5" y="114.7">[5]</text>
<text x="123.5" y="117.3">[5]</text>
<text x="123.5" y="119.9">[5]</text>
<text x="164.1" y="118.6">5V</text>
<text x="198.4" y="114.2">73</text>
<text x="198.4" y="116.8">75</text>
<text x="198.4" y="119.4">77</text>
<text x="203.5" y="114.9">73</text>
<text x="203.5" y="117.5">75</text>
<text x="211.6" y="114.9">74</text>
<text x="211.6" y="117.5">76</text>
<text x="216.6" y="114.2">74</text>
<text x="216.6" y="116.8">76</text>
<text x="216.6" y="119.4">78</text>
<text x="254.1" y="115.5">VDD_COIN_3V</text>
<text x="27.3" y="122.6">[5]</text>
<text x="67.4" y="122.1">79</text>
<text x="72.4" y="120.1">77</text>
<text x="72.4" y="122.8">79</text>
<text x="80.5" y="120.1">78</text>
<text x="80.5" y="122.8">80</text>
<text x="85.5" y="122.1">80</text>
<text x="103" y="122.6">SEMC_CLK</text>
<text x="123.8" y="122.6">[5]</text>
<text x="198.4" y="122.1">79</text>
<text x="203.5" y="120.1">77</text>
<text x="203.5" y="122.8">79</text>
<text x="211.6" y="120.1">78</text>
<text x="211.6" y="122.8">80</text>
<text x="216.6" y="122.1">80</text>
<text x="71.1" y="126.5">B2BF-2X40-0P8</text>
<text x="189" y="131.7">GND</text>
<text x="199.5" y="126.5">B2BF-2X40-0P8</text>
<text x="223.1" y="131.7">GND</text>
<text x="240.5" y="126.2">5V</text>
<text x="57.9" y="134.4">GND</text>
<text x="92.1" y="134.4">GND</text>
<text x="75.9" y="161.9">J30</text>
<text x="70.9" y="166.1">5</text>
<text x="52.7" y="169">JTAG_TMS</text>
<text x="70.9" y="173.9">2</text>
<text x="70.9" y="171.3">3</text>
<text x="70.9" y="168.7">4</text>
<text x="13.4" y="176.8">POR_B</text>
<text x="52.7" y="174.2">JTAG_TCK</text>
<text x="70.9" y="176.6">1</text>
<text x="27.1" y="180.2">RB521S30</text>
<text x="44.6" y="180.8">D4</text>
<text x="72.2" y="183.6">XH2.54-5P_1</text>
<text x="244.1" y="185.7">https://fire-stm32.taobao.com</text>
<text x="63.2" y="189.4">GND</text>
<text x="223.6" y="191.5">Title</text>
<text x="223.4" y="199.4">Size</text>
<text x="224.4" y="202.2">A4</text>
<text x="232.1" y="199.6">Document Number</text>
<text x="255.4" y="202.2">B2B_Conector</text>
<text x="289.7" y="199.4">Rev</text>
<text x="290.5" y="202.8">V1.0</text>
<text x="223.9" y="207.2">Date:</text>
<text x="232.6" y="207.2">Sunday, December 17, 2017</text>
<text x="272.9" y="207.2">Sheet</text>
<text x="280.8" y="207.2">4</text>
<text x="285.8" y="207.2">of</text>
<text x="290.5" y="207.2">7</text>
</g>
</svg>
